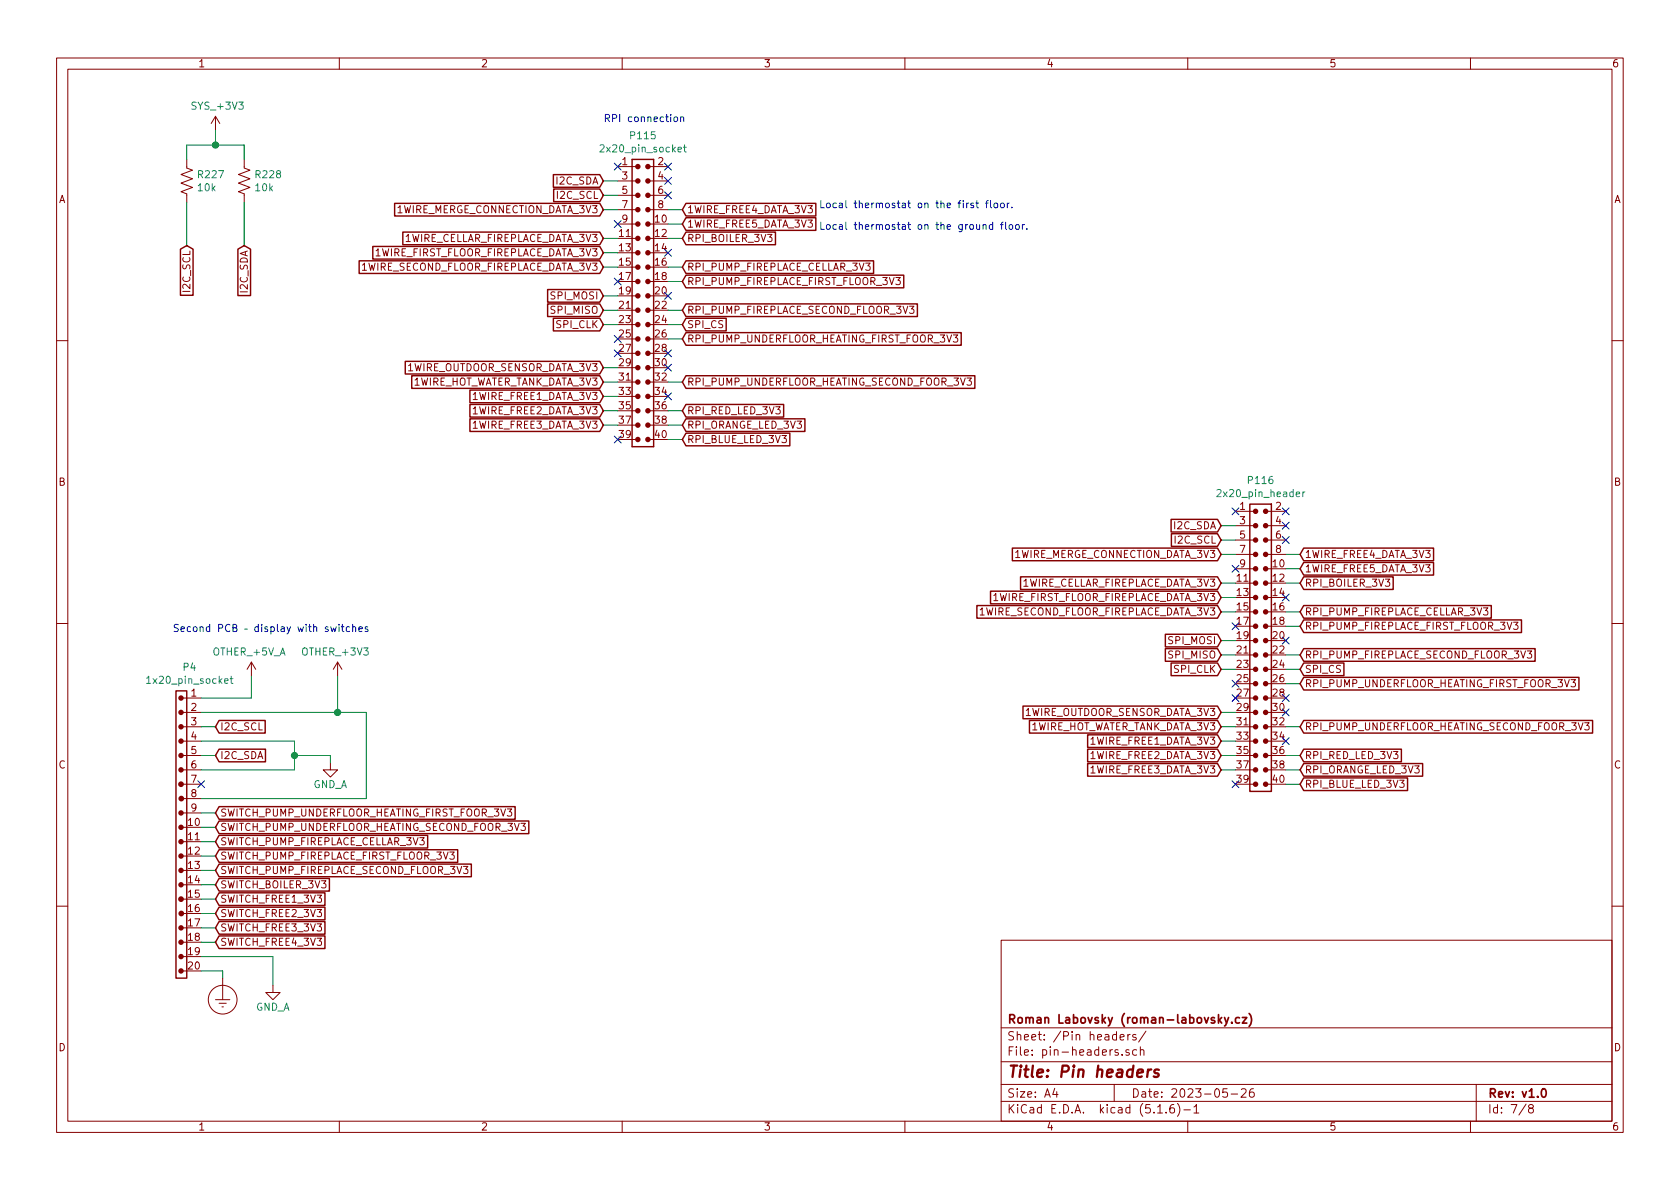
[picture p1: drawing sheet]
<svg xmlns="http://www.w3.org/2000/svg" width="297mm" height="210mm" viewBox="0 0 297 210" stroke-linecap="round" stroke-linejoin="round" font-family="sans-serif">
<g fill="none" stroke="#840000" stroke-width=".18">
<path d="M10 10.3h277v189.9h-277zM12 12.2h273v186.1h-273zM60 10.3v1.9M110 10.3v1.9M160 10.3v1.9M210 10.3v1.9M260 10.3v1.9M33 28.2v1.5l1 .4-2 .8 2 .7-2 .8 2 .7-2 .8 1 .4v1.5M38.1 20.6l-.8 1.2M38.1 20.6v2.5M38.1 20.6l.8 1.2M43.2 28.2v1.5l1 .4-2 .8 2 .7-2 .8 2 .7-2 .8 1 .4v1.5"/>
<path d="M109.2 29.5h3.6M109.2 32h3.6M109.2 34.5h3.6M109.2 37.1h3.6M109.2 39.6h3.6M114.6 29.5h3.5M114.6 32h3.5M114.6 34.5h3.5M114.6 37.1h3.5M114.6 39.6h1M111.8 42.2h1M111.8 44.7h1"/>
<path d="M111.8 47.2h1M111.8 49.8h1M111.8 52.3h1M111.8 54.9h1M111.8 57.4h1M111.8 59.9h1M114.6 42.2h1M114.6 44.7h1M114.6 47.2h1M114.6 49.8h1M114.6 52.3h1M114.6 54.9h1"/>
<path d="M114.6 57.4h1M114.6 59.9h1M153.1 46.5h.7l-.4 .5 .4 .1-.1 .6-.4 .1-.2-.1M158.4 49.1h.8l-.5 .4 .4 .2 .1 .4-.3 .2-.5-.1M10 60.2h2M111.8 62.5h1M111.8 65h1M111.8 67.6h1M111.8 70.1h1M111.8 72.6h1M111.8 75.2h1M111.8 77.7h1"/>
<path d="M114.6 62.5h1M114.6 65h1M114.6 67.6h1M114.6 70.1h1M114.6 72.6h1M114.6 75.2h1M114.6 77.7h1M285 60.2h2M218.4 90.4h3.6M218.4 93h3.6M218.4 95.5h3.6M218.4 98h3.6"/>
<path d="M223.8 90.4h3.5M223.8 93h3.5M223.8 95.5h3.5M223.8 98h3.5M10 110.3h2M44.4 117.1l-.7 1.3M44.4 117.1v2.5M44.4 117.1l.8 1.3M59.7 117.1l-.8 1.3M59.7 117.1v2.5M59.7 117.1l.8 1.3M218.4 100.6h3.6"/>
<path d="M221 103.1h1M221 105.7h1M221 108.2h1M221 110.7h1M221 113.3h1M221 115.8h1M221 118.4h1M223.8 100.6h1M223.8 103.1h1M223.8 105.7h1M223.8 108.2h1M223.8 110.7h1"/>
<path d="M223.8 113.3h1M223.8 115.8h1M223.8 118.4h1M262.3 107.5h.8l-.4 .5 .3 .1v.6l-.5 .1-.2-.2M267.6 110h.8l-.4 .5 .3 .1 .1 .5-.3 .2-.5-.1M285 110.3h2M32 123.4h3.6M32 126h3.6M32 128.5h3.6M32 131.1h3.6M32 133.6h3.6M32 136.1h.9"/>
<path d="M32 138.7h3.6M33 136.1h2.6M58.4 134.9v1.2h1.3l-1.3 1.3-1.3-1.3h1.3M221 120.9h1M221 123.4h1M221 126h1M221 128.5h1M221 131.1h1M221 133.6h1M221 136.1h1M221 138.7h1M223.8 120.9h1"/>
<path d="M223.8 123.4h1M223.8 126h1M223.8 128.5h1M223.8 131.1h1M223.8 133.6h1M223.8 136.1h1M223.8 138.7h1M32 141.2h3.6M32 143.8h3.6M32 146.3h1M32 148.8h1M32 151.4h1"/>
<path d="M32 153.9h1M32 156.5h.9M32 159h1M10 160.2h2M32 161.5h1M32 164.1h1M32 166.6h1M32 169.2h1M32 171.7h.9M38.1 176.8h2.5M38.7 177.4h1.3M39.2 178h.3"/>
<path d="M39.4 173v3.8M48.3 174.2v1.3h1.2l-1.2 1.3-1.3-1.3h1.3M177 166.3h108v32h-108zM285 160.2h2M60 198.3v1.9M110 198.3v1.9M160 198.3v1.9M177 194.8h108M177 191.8h108M177 187.8h108M177 181.8h108M186.5 192.5l-.4 1h1"/>
<path d="M186.8 193v1M197 191.8v3M198 183.4l.8-.1-.1-.3-.4-.1-.3 .2 .1 .7h.6M198.4 186.5v.1M199.4 182.9v1M199.6 185.7l-.3-.1-.2 .2v.2l.5 .2v.3h-.5M199.8 182.9l-.3 .2-.1 .1M200.8 183a.37 .37 0 0 0-.5 .1v.3l.5 .1 .1 .1-.2 .3-.4-.1M201 185.7l-.4-.1-.3 .3v.6l.3 .1 .4-.1M201.6 185.7l.2-.1 .4 .1 .1 .9M201.6 185.1v1.5M202.6 182.3l-1.3 2"/>
<path d="M204.7 196.8h.8M206.2 196.7v.1M207.5 195.3a.59 .59 0 0 0-.7 .7v.5l.2 .2 .4 .1 .2-.1 .1-.5-.2-.2-.4-.1-.3 .3M208.2 195.1a1.71 1.71 0 0 1 0 2.3M209.3 196.3h1.2M210 198.3v1.9M211.1 195.8l.4-.5v1.5M211.1 196.8h.9M217 192.5h-.7l-.1 .7 .2-.1 .5 .1 .1 .2v.5l-.2 .1-.6-.1M217.7 193.5h1.1M219.5 192.7l.2-.2h.3l.3 .2v.3v.2l-.9 .8h.9M221.6 192.5a.59 .59 0 0 0-.7 .7l.1 .7 .2 .1 .5-.1 .1-.5-.2-.2-.4-.1-.3 .3"/>
<path d="M260 198.3v1.9M261 191.8v6.5M269.8 195.2l-1.2 2M270.6 196l-.3-.2v-.2l.3-.3h.2l.3 .3-.1 .2-.6 .2a.48 .48 0 0 0-.1 .7l.3 .1 .4-.1a.48 .48 0 0 0-.2-.7"/>
<circle cx="39.4" cy="176.8" r="2.54"/>
</g>
<path d="M216.5 179.9l.4 1M217.2 179.9l-.5 1.4-.2 .1M219.7 179.9h.7l-.7 1h.7M220.9 179.2a1.71 1.71 0 0 1 0 2.3M217.8 180.8v.1M219.2 180l-.5-.1-.3 .3 .2 .6h.6M272.7 192.7l.2-.2a.81 .81 0 0 1 .6 .6 .81 .81 0 0 1-.3 .8l-.2 .1a.79 .79 0 0 1-.3-1.3z" fill="none" stroke="#840000" stroke-width=".3"/>
<path d="M203 189.1l-.2 1.3M203.6 189.1a.54 .54 0 0 0-.7 .4M204.9 189.2a.51 .51 0 0 0-.8 .3l.2 .3 .5 .1 .1 .3-.4 .2-.5-.1" fill="none" stroke="#840000" stroke-width=".41"/>
<g fill="none" stroke="#840000" stroke-width=".46">
<circle cx="112.8" cy="37.1" r=".25"/>
<circle cx="112.8" cy="34.5" r=".25"/>
<circle cx="112.8" cy="29.5" r=".25"/>
<circle cx="112.8" cy="39.6" r=".25"/>
<circle cx="112.8" cy="32" r=".25"/>
<circle cx="114.6" cy="37.1" r=".25"/>
<circle cx="114.6" cy="34.5" r=".25"/>
<circle cx="114.6" cy="29.5" r=".25"/>
<circle cx="114.6" cy="39.6" r=".25"/>
<circle cx="114.6" cy="32" r=".25"/>
<circle cx="112.8" cy="44.7" r=".25"/>
<circle cx="112.8" cy="47.2" r=".25"/>
<circle cx="112.8" cy="52.3" r=".25"/>
<circle cx="112.8" cy="49.8" r=".25"/>
<circle cx="112.8" cy="57.4" r=".25"/>
<circle cx="112.8" cy="54.9" r=".25"/>
<circle cx="112.8" cy="59.9" r=".25"/>
<circle cx="112.8" cy="42.2" r=".25"/>
<circle cx="114.6" cy="54.9" r=".25"/>
<circle cx="114.6" cy="59.9" r=".25"/>
<circle cx="114.6" cy="52.3" r=".25"/>
<circle cx="114.6" cy="57.4" r=".25"/>
<circle cx="114.6" cy="47.2" r=".25"/>
<circle cx="114.6" cy="44.7" r=".25"/>
<circle cx="114.6" cy="49.8" r=".25"/>
<circle cx="114.6" cy="42.2" r=".25"/>
<circle cx="112.8" cy="62.5" r=".25"/>
<circle cx="112.8" cy="70.1" r=".25"/>
<circle cx="112.8" cy="75.2" r=".25"/>
<circle cx="112.8" cy="65" r=".25"/>
<circle cx="112.8" cy="72.6" r=".25"/>
<circle cx="112.8" cy="67.6" r=".25"/>
<circle cx="112.8" cy="77.7" r=".25"/>
<circle cx="114.6" cy="77.7" r=".25"/>
<circle cx="114.6" cy="75.2" r=".25"/>
<circle cx="114.6" cy="62.5" r=".25"/>
<circle cx="114.6" cy="67.6" r=".25"/>
<circle cx="114.6" cy="72.6" r=".25"/>
<circle cx="114.6" cy="65" r=".25"/>
<circle cx="114.6" cy="70.1" r=".25"/>
<circle cx="222" cy="95.5" r=".25"/>
<circle cx="222" cy="98" r=".25"/>
<circle cx="222" cy="93" r=".25"/>
<circle cx="222" cy="90.4" r=".25"/>
<circle cx="223.8" cy="95.5" r=".25"/>
<circle cx="223.8" cy="98" r=".25"/>
<circle cx="223.8" cy="93" r=".25"/>
<circle cx="223.8" cy="90.4" r=".25"/>
<circle cx="222" cy="118.4" r=".25"/>
<circle cx="222" cy="108.2" r=".25"/>
<circle cx="222" cy="115.8" r=".25"/>
<circle cx="222" cy="103.1" r=".25"/>
<circle cx="222" cy="105.7" r=".25"/>
<circle cx="222" cy="110.7" r=".25"/>
<circle cx="222" cy="113.3" r=".25"/>
<circle cx="222" cy="100.6" r=".25"/>
<circle cx="223.8" cy="118.4" r=".25"/>
<circle cx="223.8" cy="105.7" r=".25"/>
<circle cx="223.8" cy="108.2" r=".25"/>
<circle cx="223.8" cy="103.1" r=".25"/>
<circle cx="223.8" cy="115.8" r=".25"/>
<circle cx="223.8" cy="100.6" r=".25"/>
<circle cx="223.8" cy="110.7" r=".25"/>
<circle cx="223.8" cy="113.3" r=".25"/>
<circle cx="32" cy="123.4" r=".25"/>
<circle cx="32" cy="136.1" r=".25"/>
<circle cx="32" cy="128.5" r=".25"/>
<circle cx="32" cy="131.1" r=".25"/>
<circle cx="32" cy="133.6" r=".25"/>
<circle cx="32" cy="126" r=".25"/>
<circle cx="32" cy="138.7" r=".28"/>
<circle cx="222" cy="126" r=".25"/>
<circle cx="222" cy="120.9" r=".25"/>
<circle cx="222" cy="136.1" r=".25"/>
<circle cx="222" cy="128.5" r=".25"/>
<circle cx="222" cy="131.1" r=".25"/>
<circle cx="222" cy="133.6" r=".25"/>
<circle cx="222" cy="138.7" r=".25"/>
<circle cx="222" cy="123.4" r=".25"/>
<circle cx="223.8" cy="123.4" r=".25"/>
<circle cx="223.8" cy="128.5" r=".25"/>
<circle cx="223.8" cy="131.1" r=".25"/>
<circle cx="223.8" cy="120.9" r=".25"/>
<circle cx="223.8" cy="133.6" r=".25"/>
<circle cx="223.8" cy="126" r=".25"/>
<circle cx="223.8" cy="138.7" r=".25"/>
<circle cx="223.8" cy="136.1" r=".25"/>
<circle cx="32" cy="156.5" r=".25"/>
<circle cx="32" cy="146.3" r=".25"/>
<circle cx="32" cy="148.8" r=".25"/>
<circle cx="32" cy="151.4" r=".25"/>
<circle cx="32" cy="143.8" r=".25"/>
<circle cx="32" cy="153.9" r=".25"/>
<circle cx="32" cy="159" r=".28"/>
<circle cx="32.1" cy="141.2" r=".28"/>
<circle cx="32" cy="164.1" r=".25"/>
<circle cx="32" cy="166.6" r=".25"/>
<circle cx="32" cy="171.7" r=".25"/>
<circle cx="32" cy="169.2" r=".25"/>
<circle cx="32.1" cy="161.5" r=".28"/>
</g>
<g fill="none" stroke="#840000" stroke-width=".25">
<path d="M69.8 36h36.2l.7 1.1-.7 1.1h-36.2zM97.8 30.9h8.2l.7 1.1-.7 1.1h-8.2zM97.9 33.4h8.1l.7 1.1-.7 1.2h-8.1zM111.8 28.2h3.8zM111.8 28.2v50.8M115.6 28.2v50.8zM121.3 36h22.9v2.2h-22.9l-.7-1.1zM121.3 38.5h22.9v2.2h-22.9l-.7-1.1zM31.9 44.1l1.1-.7 1.1 .7v8.1h-2.2zM42.1 44.1l1.1-.7 1.1 .7v8.2h-2.2zM63.5 46.1h42.5l.7 1.1-.7 1.2h-42.5zM65.9 43.6h40.1l.7 1.1-.7 1.1h-40.1z"/>
<path d="M71.2 41h34.8l.7 1.2-.7 1.1h-34.8zM96.8 53.7h9.2l.7 1.2-.7 1.1h-9.2zM96.8 51.2h9.2l.7 1.1-.7 1.1h-9.2zM97.8 56.3h8.2l.7 1.1-.7 1.1h-8.2zM121.3 58.8h48.7v2.3h-48.7l-.7-1.2zM121.3 48.7h38.5v2.2h-38.5l-.7-1.1zM121.3 46.1h33.2v2.3h-33.2l-.7-1.2zM121.3 53.7h40.9v2.3h-40.9l-.7-1.1zM121.3 56.3h7.1v2.2h-7.1l-.7-1.1zM121.3 41h15.8v2.3h-15.8l-.7-1.1zM71.7 63.9h34.3l.7 1.1-.7 1.1h-34.3zM72.8 66.4h33.2l.7 1.2-.7 1.1h-33.2z"/>
<path d="M83.1 69h22.9l.7 1.1-.7 1.1h-22.9zM83.1 71.5h22.9l.7 1.1-.7 1.2h-22.9zM83.1 74.1h22.9l.7 1.1-.7 1.1h-22.9zM111.8 79h3.8zM121.3 66.4h51.1v2.3h-51.1l-.7-1.1zM121.3 71.5h17.3v2.3h-17.3l-.7-1.2zM121.3 74.1h21v2.2h-21l-.7-1.1zM121.3 76.6h18.3v2.2h-18.3l-.7-1.1zM179 96.9h36.3l.6 1.1-.6 1.2h-36.3zM207.1 91.8h8.2l.6 1.2-.6 1.1h-8.2zM207.1 94.4h8.2l.6 1.1-.6 1.1h-8.2zM221 89.1h3.8v50.8h-3.8z"/>
<path d="M230.5 96.9h23v2.3h-23l-.6-1.2zM230.5 99.5h23v2.2h-23l-.6-1.1zM172.7 107.1h42.6l.6 1.1-.6 1.1h-42.6zM175.1 104.5h40.2l.6 1.2-.6 1.1h-40.2zM180.4 102h34.9l.6 1.1-.6 1.1h-34.9zM206 114.7h9.3l.6 1.1-.6 1.1h-9.3zM206 112.2h9.3l.6 1.1-.6 1.1h-9.3zM207.1 117.2h8.2l.6 1.2-.6 1.1h-8.2zM230.5 109.6h38.5v2.3h-38.5l-.6-1.2zM230.5 107.1h33.2v2.2h-33.2l-.6-1.1zM230.5 119.8h48.7v2.2h-48.7l-.6-1.1zM230.5 114.7h40.9v2.2h-40.9l-.6-1.1z"/>
<path d="M230.5 117.2h7.1v2.3h-7.1l-.6-1.1zM230.5 102h15.8v2.2h-15.8l-.6-1.1zM31.1 122.2h1.9v50.8h-1.9zM38.7 127.4h8.2v2.2h-8.2l-.6-1.1zM38.7 132.5h8.2v2.2h-8.2l-.6-1.1zM180.9 124.9h34.4l.6 1.1-.6 1.1h-34.4zM182 127.4h33.3l.6 1.1-.6 1.1h-33.3zM192.3 135h23l.6 1.1-.6 1.2h-23zM192.3 132.5h23l.6 1.1-.6 1.1h-23zM192.3 129.9h23l.6 1.2-.6 1.1h-23zM230.5 127.4h51.1v2.2h-51.1l-.6-1.1zM230.5 132.5h17.3v2.2h-17.3l-.6-1.1z"/>
<path d="M230.5 135h21v2.3h-21l-.6-1.2zM230.5 137.6h18.4v2.2h-18.4l-.6-1.1zM38.7 142.6h52.4v2.3h-52.4l-.6-1.1zM38.7 145.2h54.8v2.2h-54.8l-.6-1.1zM38.7 147.7h36.9v2.3h-36.9l-.6-1.2zM38.7 150.3h42.2v2.2h-42.2l-.6-1.1zM38.7 152.8h44.6v2.2h-44.6l-.6-1.1zM38.7 155.3h19.5v2.3h-19.5l-.6-1.1zM38.7 157.9h18.8v2.2h-18.8l-.6-1.1zM38.7 160.4h18.8v2.3h-18.8l-.6-1.2zM38.7 163h18.8v2.2h-18.8l-.6-1.1zM38.7 165.5h18.8v2.2h-18.8l-.6-1.1z"/>
</g>
<path d="M119.9 26.4l.6-.1-.1-.2-.3-.1-.2 .2v.6h.5M120.9 26h.4M121 25.6v1.1l.3 .2M215.2 86.7l.4-.1 .3 .3-.8 .9h.8M230.4 87v.8M230.7 87h-.2l-.1 .2M25.9 119.9l.4-.3v1.2M40.9 119.6v1.1l.3 .1M25.9 120.8h.7M39.7 120.4l.6-.1v-.2l-.4-.1-.2 .2 .1 .6h.5M40.7 120h.5" fill="none" stroke="#008484" stroke-width=".18"/>
<g fill="none" stroke="#008400" stroke-width=".18">
<path d="M33 28.2v-2.6h10.2v2.6M33 35.8v7.6M38.1 23.1v2.5M43.2 35.8v7.6M106.7 32h2.5M106.7 37.1h2.5M106.7 34.5h2.5M118.1 37.1h2.5M118.1 39.6h2.5M106.7 42.2h2.5M106.7 47.2h2.5M106.7 44.7h2.5"/>
<path d="M106.7 52.3h2.5M106.7 54.9h2.5M106.7 57.4h2.5M118.1 42.2h2.5M118.1 47.2h2.5M118.1 54.9h2.5M118.1 57.4h2.5M118.1 59.9h2.5M118.1 49.8h2.5M106.7 72.6h2.5M106.7 75.2h2.5M106.7 67.6h2.5"/>
<path d="M106.7 65h2.5M106.7 70.1h2.5M118.1 72.6h2.5M118.1 75.2h2.5M118.1 77.7h2.5M118.1 67.6h2.5M215.9 95.5h2.5M215.9 98h2.5M215.9 93h2.5M227.3 98h2.6M44.4 119.6v3.8h-8.8M59.7 119.6v6.4"/>
<path d="M215.9 108.2h2.5M215.9 103.1h2.5M215.9 118.4h2.5M215.9 115.8h2.5M215.9 113.3h2.5M215.9 105.7h2.5M227.3 108.2h2.6M227.3 103.1h2.6M227.3 100.6h2.6M227.3 118.4h2.6M227.3 115.8h2.6M227.3 110.7h2.6"/>
<path d="M35.6 133.6h2.5M35.6 131.1h16.5v5h-16.5M35.6 128.5h2.5M35.6 126h29.2v15.2h-29.2M52.1 133.6h6.3v1.3M215.9 133.6h2.5M215.9 136.1h2.5M215.9 128.5h2.5M215.9 126h2.5M215.9 131.1h2.5M227.3 133.6h2.6M227.3 136.1h2.6"/>
<path d="M227.3 138.7h2.6M227.3 128.5h2.6M227.3 120.9h2.6M35.6 146.3h2.5M35.6 148.8h2.5M35.6 151.4h2.5M35.6 153.9h2.5M35.6 143.8h2.5M35.6 156.5h2.5M35.6 159h2.5M35.6 166.6h2.5M35.6 161.5h2.5"/>
<path d="M35.6 164.1h2.5M35.6 169.2h12.7v5M35.6 171.7h3.8v1.3"/>
</g>
<g fill="none" stroke="#0000c2" stroke-width=".18">
<path d="M119.3 20.7h.3l.2 .2-.1 .6h-.3l-.2-.1zM120.3 20.8l.2-.1h.3l.1 .8M120.3 20.7v.8M172.1 36l-.3-.1-.2 .2 .1 .2 .4 .1v.3h-.5M172.5 35.9h.5M172.7 35.5v1.1l.3 .1M173.8 39.8l.2-.1 .3 .1v.8M174.2 35.9h.5M174.7 35.5l-.3 .2v1M175.1 35.5v1.1l.2 .1M175.5 39.8l-.4-.1-.2 .2 .1 .6h.5M175.5 39.3v1.3"/>
<path d="M175.9 36l.3-.1 .2 .1-.1 .7h-.3l-.3-.2zM176.9 39.7h.5M177 36l.3-.1 .3 .2-.2 .6h-.3l-.2-.2zM177.4 39.3l-.3 .2v1.1M177.8 39.3v1.1l.2 .2M178.1 35.9v.8M178.5 35.9l-.4 .2M178.5 39.8l.1-.1 .4 .1 .1 .5-.2 .2-.3 .1-.1-.2zM178.9 36.6v.1M179.7 39.8l.3-.1 .2 .1-.1 .7-.3 .1-.2-.3zM180.8 39.7v.9M181.1 39.7l-.3 .2"/>
<path d="M181.6 40.4v.2M58.5 110.8l.2 .9 .3-.6 .2 .6 .3-.9M59.9 110.4v.1M59.9 110.8v.9M60.4 110.8h.4M60.5 110.4v1.1l.3 .2M61.8 110.9l-.4-.1-.2 .3 .1 .5h.5M62.4 111l.1-.2 .3 .1 .1 .8M62.4 110.4v1.3M63.4 111.2l.7-.1-.1-.2-.4-.1-.2 .2 .1 .6h.5M65 110.9l-.3-.1-.2 .2 .1 .2 .4 .1v.3h-.5"/>
</g>
<g fill="#008400" stroke="#008400" stroke-width=".25">
<circle cx="59.7" cy="126" r=".51"/>
<circle cx="52.1" cy="133.6" r=".51"/>
<circle cx="38.1" cy="25.6" r=".51"/>
</g>
<g fill="none" stroke="#000084" stroke-width=".18">
<path d="M108.6 28.8l1.2 1.3M108.6 39l1.2 1.2M109.8 28.8l-1.2 1.3M109.8 39l-1.2 1.2M117.5 28.8l1.2 1.3M117.5 31.4l1.2 1.2M117.5 33.9l1.2 1.2M118.7 28.8l-1.2 1.3M118.7 31.4l-1.2 1.2M118.7 33.9l-1.2 1.2M108.6 49.2l1.2 1.2M108.6 59.3l1.2 1.2"/>
<path d="M109.8 49.2l-1.2 1.2M109.8 59.3l-1.2 1.2M117.5 44.1l1.2 1.2M117.5 51.7l1.2 1.2M118.7 44.1l-1.2 1.2M118.7 51.7l-1.2 1.2M108.6 61.9l1.2 1.2M108.6 77.1l1.2 1.2M109.8 61.9l-1.2 1.2M109.8 77.1l-1.2 1.2M117.5 64.4l1.2 1.2M117.5 61.9l1.2 1.2"/>
<path d="M117.5 69.5l1.2 1.2M118.7 64.4l-1.2 1.2M118.7 61.9l-1.2 1.2M118.7 69.5l-1.2 1.2M217.8 89.8l1.2 1.2M217.8 100l1.2 1.2M219 89.8l-1.2 1.2M219 100l-1.2 1.2M226.7 89.8l1.2 1.2M226.7 94.9l1.2 1.2M226.7 92.3l1.2 1.3M227.9 89.8l-1.2 1.2"/>
<path d="M227.9 94.9l-1.2 1.2M227.9 92.3l-1.2 1.3M217.8 110.1l1.2 1.2M219 110.1l-1.2 1.2M226.7 112.7l1.2 1.2M226.7 105l1.2 1.3M227.9 112.7l-1.2 1.2M227.9 105l-1.2 1.3M35 138.1l1.2 1.2M36.2 138.1l-1.2 1.2M217.8 138.1l1.2 1.2M217.8 122.8l1.2 1.2"/>
<path d="M217.8 120.3l1.2 1.2M219 138.1l-1.2 1.2M219 122.8l-1.2 1.2M219 120.3l-1.2 1.2M226.7 130.4l1.2 1.3M226.7 125.4l1.2 1.2M226.7 122.8l1.2 1.2M227.9 130.4l-1.2 1.3M227.9 125.4l-1.2 1.2M227.9 122.8l-1.2 1.2"/>
</g>
<text font-size="2.8" fill="#840000" x="178" y="190.5">Title: Pin headers</text>
<g font-size="2.1" fill="#840000">
<text x="178" y="184">Sheet: /Pin headers/</text>
<text x="178" y="181">Roman Labovsky (roman-labovsky.cz)</text>
<text x="178" y="186.7">File: pin-headers.sch</text>
<text x="178" y="196.9">KiCad E.D.A. kicad (5.1.6)-1</text>
<text x="178" y="194.1">Size: A4</text>
<text x="200" y="194.1">Date: 2023-05-26</text>
<text x="263" y="194.1">Rev: v1.0</text>
<text x="263" y="196.9">Id: 7/8</text>
</g>
<g font-size="1.8" fill="#840000">
<text x="35" y="11.9">1</text>
<text x="85" y="11.9">2</text>
<text x="135" y="11.9">3</text>
<text x="185" y="11.9">4</text>
<text x="235" y="11.9">5</text>
<text x="285" y="11.9">6</text>
<text x="110" y="29.2">1</text>
<text x="116.4" y="29.2">2</text>
<text x="10.4" y="35.9">A</text>
<text x="98.4" y="32.6">I2C_SDA</text>
<text x="98.6" y="35.2">I2C_SCL</text>
<text x="110" y="31.7">3</text>
<text x="110" y="34.3">5</text>
<text x="116.4" y="31.7">4</text>
<text x="116.4" y="34.3">6</text>
<text x="285.4" y="35.9">A</text>
<text x="69.9" y="37.7">1WIRE_MERGE_CONNECTION_DATA_3V3</text>
<text x="109.5" y="41.9">11</text>
<text x="110" y="36.8">7</text>
<text x="110" y="39.4">9</text>
<text x="115.9" y="39.4">10</text>
<text x="115.9" y="41.9">12</text>
<text x="116.4" y="36.8">8</text>
<text x="121.4" y="37.7">1WIRE_FREE4_DATA_3V3</text>
<text x="63.5" y="47.9">1WIRE_SECOND_FLOOR_FIREPLACE_DATA_3V3</text>
<text x="66" y="45.3">1WIRE_FIRST_FLOOR_FIREPLACE_DATA_3V3</text>
<text x="71.1" y="42.8">1WIRE_CELLAR_FIREPLACE_DATA_3V3</text>
<text x="109.5" y="44.4">13</text>
<text x="109.5" y="47">15</text>
<text x="115.9" y="44.4">14</text>
<text x="115.9" y="47">16</text>
<text x="121.4" y="47.9">RPI_PUMP_FIREPLACE_CELLAR_3V3</text>
<text x="121.4" y="42.8">RPI_BOILER_3V3</text>
<text x="33.7" y="51.5" transform="rotate(-90 33.7 51.5)">I2C_SCL</text>
<text x="43.8" y="51.7" transform="rotate(-90 43.8 51.7)">I2C_SDA</text>
<text x="97.5" y="53">SPI_MOSI</text>
<text x="109.5" y="49.5">17</text>
<text x="109.5" y="52.1">19</text>
<text x="115.9" y="49.5">18</text>
<text x="115.9" y="52.1">20</text>
<text x="121.4" y="50.4">RPI_PUMP_FIREPLACE_FIRST_FLOOR_3V3</text>
<text x="97.5" y="55.5">SPI_MISO</text>
<text x="98.4" y="58">SPI_CLK</text>
<text x="109.5" y="54.6">21</text>
<text x="109.5" y="57.1">23</text>
<text x="109.5" y="59.7">25</text>
<text x="115.9" y="54.6">22</text>
<text x="115.9" y="57.1">24</text>
<text x="115.9" y="59.7">26</text>
<text x="121.4" y="55.5">RPI_PUMP_FIREPLACE_SECOND_FLOOR_3V3</text>
<text x="121.4" y="58">SPI_CS</text>
<text x="71.8" y="65.7">1WIRE_OUTDOOR_SENSOR_DATA_3V3</text>
<text x="109.5" y="62.2">27</text>
<text x="109.5" y="64.8">29</text>
<text x="115.9" y="62.2">28</text>
<text x="115.9" y="64.8">30</text>
<text x="121.4" y="60.6">RPI_PUMP_UNDERFLOOR_HEATING_FIRST_FOOR_3V3</text>
<text x="72.2" y="68.2">1WIRE_HOT_WATER_TANK_DATA_3V3</text>
<text x="83.6" y="70.7">1WIRE_FREE1_DATA_3V3</text>
<text x="109.5" y="67.3">31</text>
<text x="109.5" y="69.8">33</text>
<text x="115.9" y="67.3">32</text>
<text x="115.9" y="69.8">34</text>
<text x="121.4" y="68.2">RPI_PUMP_UNDERFLOOR_HEATING_SECOND_FOOR_3V3</text>
<text x="83.6" y="73.3">1WIRE_FREE2_DATA_3V3</text>
<text x="83.6" y="75.8">1WIRE_FREE3_DATA_3V3</text>
<text x="109.5" y="72.4">35</text>
<text x="109.5" y="74.9">37</text>
<text x="109.5" y="77.5">39</text>
<text x="115.9" y="72.4">36</text>
<text x="115.9" y="74.9">38</text>
<text x="115.9" y="77.5">40</text>
<text x="121.4" y="73.3">RPI_RED_LED_3V3</text>
<text x="121.4" y="75.8">RPI_ORANGE_LED_3V3</text>
<text x="121.4" y="78.4">RPI_BLUE_LED_3V3</text>
<text x="10.4" y="85.9">B</text>
<text x="285.4" y="85.9">B</text>
<text x="207.6" y="93.6">I2C_SDA</text>
<text x="219.2" y="90.2">1</text>
<text x="219.2" y="92.7">3</text>
<text x="219.2" y="95.2">5</text>
<text x="225.6" y="90.2">2</text>
<text x="225.6" y="92.7">4</text>
<text x="225.6" y="95.2">6</text>
<text x="179.1" y="98.7">1WIRE_MERGE_CONNECTION_DATA_3V3</text>
<text x="207.8" y="96.1">I2C_SCL</text>
<text x="219.2" y="97.8">7</text>
<text x="219.2" y="100.3">9</text>
<text x="225.1" y="100.3">10</text>
<text x="225.6" y="97.8">8</text>
<text x="230.7" y="98.7">1WIRE_FREE4_DATA_3V3</text>
<text x="230.7" y="101.2">1WIRE_FREE5_DATA_3V3</text>
<text x="175.2" y="106.3">1WIRE_FIRST_FLOOR_FIREPLACE_DATA_3V3</text>
<text x="180.3" y="103.8">1WIRE_CELLAR_FIREPLACE_DATA_3V3</text>
<text x="218.7" y="102.9">11</text>
<text x="218.7" y="105.4">13</text>
<text x="218.7" y="107.9">15</text>
<text x="225.1" y="102.9">12</text>
<text x="225.1" y="105.4">14</text>
<text x="225.1" y="107.9">16</text>
<text x="230.7" y="103.8">RPI_BOILER_3V3</text>
<text x="172.7" y="108.8">1WIRE_SECOND_FLOOR_FIREPLACE_DATA_3V3</text>
<text x="206.8" y="113.9">SPI_MOSI</text>
<text x="218.7" y="110.5">17</text>
<text x="218.7" y="113">19</text>
<text x="225.1" y="110.5">18</text>
<text x="225.1" y="113">20</text>
<text x="230.7" y="111.4">RPI_PUMP_FIREPLACE_FIRST_FLOOR_3V3</text>
<text x="230.7" y="108.8">RPI_PUMP_FIREPLACE_CELLAR_3V3</text>
<text x="206.8" y="116.5">SPI_MISO</text>
<text x="207.6" y="119">SPI_CLK</text>
<text x="218.7" y="115.6">21</text>
<text x="218.7" y="118.1">23</text>
<text x="225.1" y="115.6">22</text>
<text x="225.1" y="118.1">24</text>
<text x="230.7" y="116.5">RPI_PUMP_FIREPLACE_SECOND_FLOOR_3V3</text>
<text x="230.7" y="119">SPI_CS</text>
<text x="33.8" y="123.2">1</text>
<text x="33.8" y="125.7">2</text>
<text x="218.7" y="120.6">25</text>
<text x="218.7" y="123.2">27</text>
<text x="218.7" y="125.7">29</text>
<text x="225.1" y="120.6">26</text>
<text x="225.1" y="123.2">28</text>
<text x="225.1" y="125.7">30</text>
<text x="230.7" y="121.5">RPI_PUMP_UNDERFLOOR_HEATING_FIRST_FOOR_3V3</text>
<text x="33.8" y="128.3">3</text>
<text x="33.8" y="130.8">4</text>
<text x="38.9" y="129.2">I2C_SCL</text>
<text x="181" y="126.6">1WIRE_OUTDOOR_SENSOR_DATA_3V3</text>
<text x="181.4" y="129.2">1WIRE_HOT_WATER_TANK_DATA_3V3</text>
<text x="192.8" y="131.7">1WIRE_FREE1_DATA_3V3</text>
<text x="218.7" y="128.3">31</text>
<text x="218.7" y="130.8">33</text>
<text x="225.1" y="128.3">32</text>
<text x="225.1" y="130.8">34</text>
<text x="230.7" y="129.2">RPI_PUMP_UNDERFLOOR_HEATING_SECOND_FOOR_3V3</text>
<text x="10.4" y="135.9">C</text>
<text x="33.8" y="133.3">5</text>
<text x="33.8" y="135.9">6</text>
<text x="38.9" y="134.2">I2C_SDA</text>
<text x="192.8" y="136.8">1WIRE_FREE3_DATA_3V3</text>
<text x="192.8" y="134.2">1WIRE_FREE2_DATA_3V3</text>
<text x="218.7" y="133.3">35</text>
<text x="218.7" y="135.9">37</text>
<text x="225.1" y="133.3">36</text>
<text x="225.1" y="135.9">38</text>
<text x="230.7" y="134.2">RPI_RED_LED_3V3</text>
<text x="230.7" y="136.8">RPI_ORANGE_LED_3V3</text>
<text x="285.4" y="135.9">C</text>
<text x="33.8" y="138.4">7</text>
<text x="33.8" y="141">8</text>
<text x="33.8" y="143.5">9</text>
<text x="218.7" y="138.4">39</text>
<text x="225.1" y="138.4">40</text>
<text x="230.7" y="139.3">RPI_BLUE_LED_3V3</text>
<text x="33.3" y="146">10</text>
<text x="33.3" y="148.6">11</text>
<text x="38.9" y="144.4">SWITCH_PUMP_UNDERFLOOR_HEATING_FIRST_FOOR_3V3</text>
<text x="38.9" y="146.9">SWITCH_PUMP_UNDERFLOOR_HEATING_SECOND_FOOR_3V3</text>
<text x="38.9" y="149.5">SWITCH_PUMP_FIREPLACE_CELLAR_3V3</text>
<text x="33.3" y="151.1">12</text>
<text x="33.3" y="153.7">13</text>
<text x="38.9" y="152">SWITCH_PUMP_FIREPLACE_FIRST_FLOOR_3V3</text>
<text x="38.9" y="154.6">SWITCH_PUMP_FIREPLACE_SECOND_FLOOR_3V3</text>
<text x="33.3" y="156.2">14</text>
<text x="33.3" y="158.7">15</text>
<text x="33.3" y="161.3">16</text>
<text x="38.9" y="157.1">SWITCH_BOILER_3V3</text>
<text x="38.9" y="159.6">SWITCH_FREE1_3V3</text>
<text x="33.3" y="163.8">17</text>
<text x="33.3" y="166.4">18</text>
<text x="38.9" y="162.2">SWITCH_FREE2_3V3</text>
<text x="38.9" y="164.7">SWITCH_FREE3_3V3</text>
<text x="38.9" y="167.3">SWITCH_FREE4_3V3</text>
<text x="33.3" y="168.9">19</text>
<text x="33.3" y="171.4">20</text>
<text x="10.4" y="185.9">D</text>
<text x="285.4" y="185.9">D</text>
<text x="35" y="199.9">1</text>
<text x="85" y="199.9">2</text>
<text x="135" y="199.9">3</text>
<text x="185" y="199.9">4</text>
<text x="235" y="199.9">5</text>
<text x="285" y="199.9">6</text>
</g>
<g font-size="1.8" fill="#008484">
<text x="34.1" y="19.4">SYS_+3V3</text>
<text x="106.6" y="26.9">2x20_pin_socket</text>
<text x="111.6" y="24.6">P115</text>
<text x="35.1" y="33.8">10k</text>
<text x="35.2" y="31.5">R227</text>
<text x="45.2" y="33.8">10k</text>
<text x="45.3" y="31.5">R228</text>
<text x="215.7" y="87.9">2x20_pin_header</text>
<text x="220.8" y="85.6">P116</text>
<text x="32.4" y="118.6">P4</text>
<text x="37.8" y="115.9">OTHER_+5V_A</text>
<text x="53.6" y="115.9">OTHER_+3V3</text>
<text x="26.4" y="120.9">1x20_pin_socket</text>
<text x="55.3" y="139.4">GND_A</text>
<text x="45.2" y="178.7">GND_A</text>
</g>
<g font-size="1.8" fill="#0000c2">
<text x="106.7" y="21.6">RPI connection</text>
<text x="121.4" y="40.3">1WIRE_FREE5_DATA_3V3 Local thermostat on the ground floor.</text>
<text x="144.8" y="36.8">Local thermostat on the first floor.</text>
<text x="30.5" y="111.8">Second PCB display with switches</text>
</g>
</svg>
